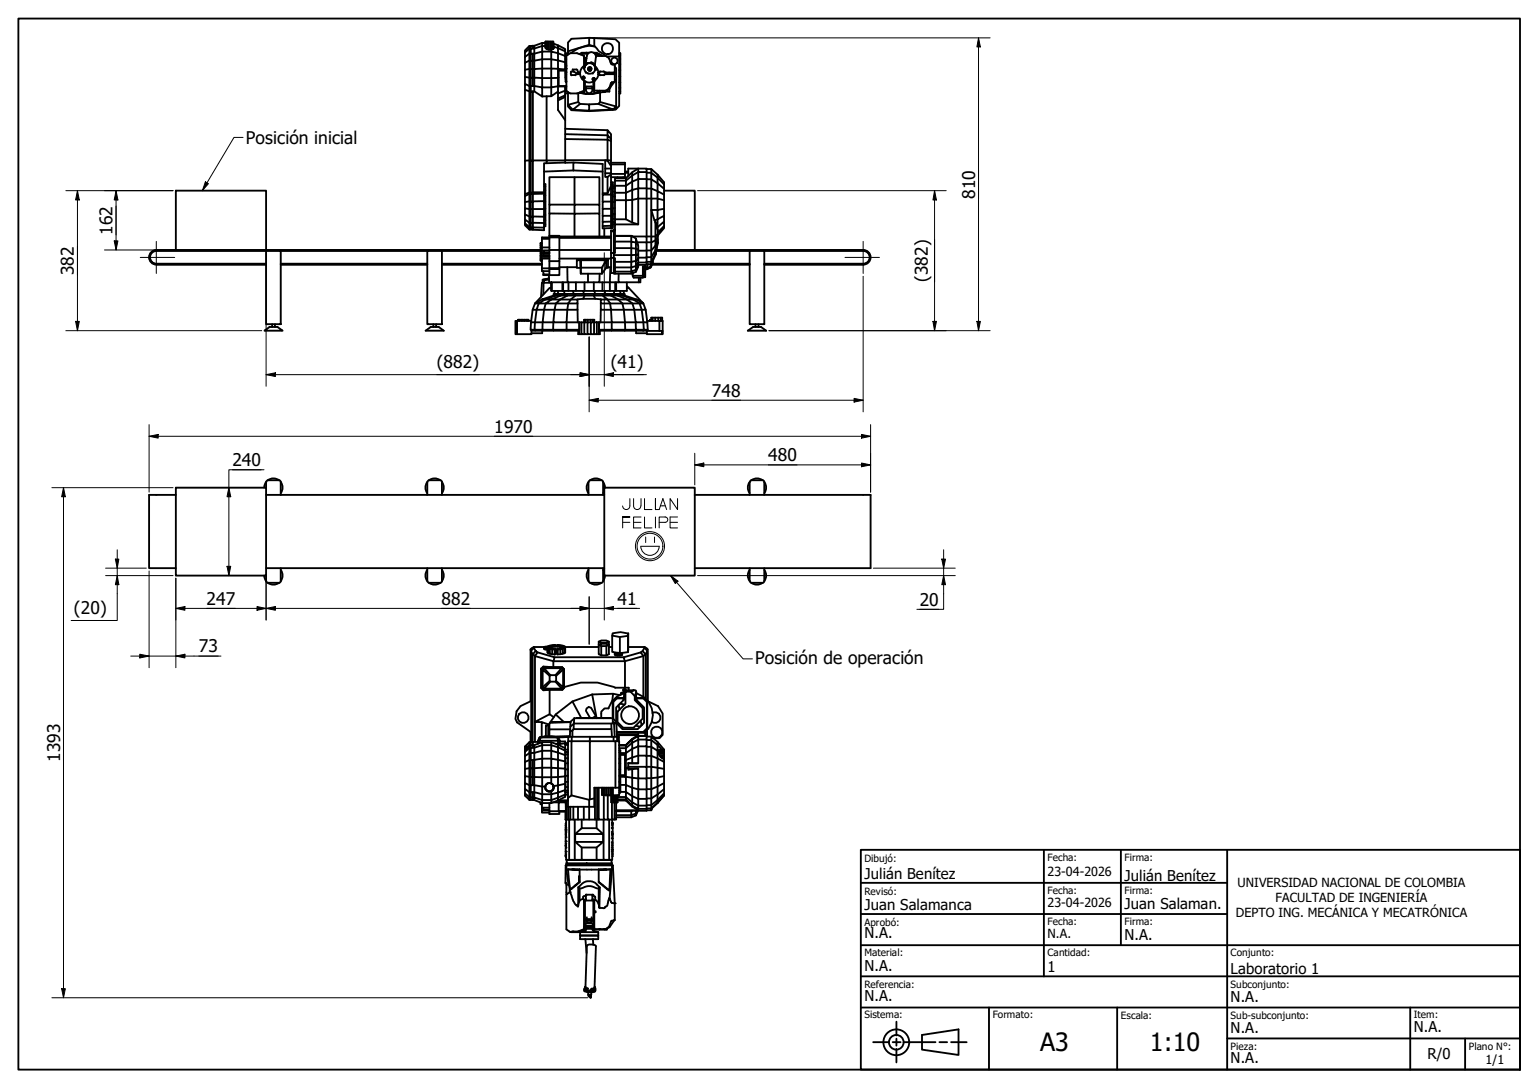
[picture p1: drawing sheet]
<svg xmlns="http://www.w3.org/2000/svg" width="420mm" height="297mm" viewBox="0 0 420 297" stroke-linecap="round" stroke-linejoin="round" font-family="sans-serif">
<!-- layer: Visible (ISO) -->
<g fill="none" stroke="#000" stroke-width=".51">
<path d="M144.5 12.6l-1.2 1.2v.5M144.9 12.6h-.4v.7l-1.2 1v1.2M145.5 14.7h-.6v1.9h-.4v2.2l-1.2 .2v2M145.5 13.3h-.6v1.4h-.4v1.9l-1.2 .5v1.9M145.5 12.5l-.6 .1v.7h-.4v1.4l-1.2 .8v1.6M148 16.2h2.5v-2.1l1.8 .4v2l2 .5v2l-2-.2v-2.3l-1.8-.3v2.5h-2.5v2.6l-2.1-.1v2.3h-.4v-2.3h.4v-2.4l2.1-.1zM148 11.7l-2.1 .8v.8h-.4v-.8h.4M148.8 12.6h-.8v1.5l-2.1 .6v1.9h-.4v2.2h-.6v2.4h-.4v2.3l-1.2-.6v1.6M148.8 11.7h-.8v.9l-2.1 .7v1.4h-.4v1.9h-.6v2.2h-.4v2.4l-1.2-.2v1.9M149 11.4l-.1 1.7 .3 .2M149.2 11.4v1.9l.2 .1M149.5 11.4l-.1 2 .4 .2v-2.2"/>
<path d="M149.8 13.6h.4M150.2 11.4v2.2l.3-.2M150.5 11.4h-1.6v1.7M150.6 13.5l-.1 .6h-2.5v2.1l-2.1 .4v2.2h-.4v2.4h-.6v2.3h-.4v1.4l-1.2-.4v19.4M150.8 11.4h-.3l.1 2.1 .3-.1M151 11.4l.1 1.9zM151 11.4h-.2l.1 2 .2-.1M151.1 11.9l1.2 .5M151.2 12.7l1.1 .4M152.3 12.4l2 1v.6l-2-.9zM152.3 13.1v1.4l2 .8v1.7M152.5 19.3v4.2h2.1"/>
<path d="M154.3 14v1.3M154.3 19v.1M154.4 17.5h.2M154.4 16.1h.2M154.4 15h.5M154.4 18.7v1.1M154.4 18.7h.2h-.2M154.4 18.8h.2v.2M154.4 19.7h.2M154.4 19.2v2l.2 .3M154.6 19.1h-2.1v.2h2.1M154.6 19.8l-.2 .4"/>
<path d="M154.6 15.2v9.6M154.6 18l-.1 .7M154.6 19.6v.2M155.1 14.5h-.7v4.6M155.5 14.6l-.8 .6M155.9 14.5a7.6 7.6 0 0 1 6.5-1.8l1 1.3 1.9 1.3M155.9 19.7v.6M156.1 19.5l-.3 .2M156.1 19.5h.6M156.7 19.5l1 .5M156.7 19.5l-.4-.5h1.2l.3 .8h.6M157.4 14.5l-1.9 .1"/>
<path d="M157.4 14.5l2 .8M157.9 19.8h.3v.3M159.4 15.3v2.7M159.4 18.2v.5M159.4 15.3l.1 .5M159.5 15.8v2.2M159.5 18.2v.5M159.5 15.8h.2M159.6 18.2l-.3 .2 .2 .3M159.6 18.4l-.1 .1M159.6 18.1l-.3 .3 .2 .4M159.7 15.8v2"/>
<path d="M159.7 15.8l.1 .3M159.7 17.8a2.51 2.51 0 0 0-.9 3.7 2.51 2.51 0 0 0 3.8 .4 2.51 2.51 0 0 0-.1-3.8M159.8 16.1l.2 .3M159.9 17.5l.3-2.2a1.25 1.25 0 0 1 1.4-1 1.25 1.25 0 0 1 1.1 1.3l-.3 2.4M159.9 19.6v.3M160.1 17.4l-.5 1M160.1 15.9h-.1v.4M160.2 14.4h-1.4l-.6 .4M160.2 14.4l-2 .4M160.2 14.4h.6M160.3 17.2v.1a1.63 1.63 0 0 1 1.9 .4M160.3 17.2l-.5 .4-.2 .4 .5-.6"/>
<path d="M160.3 17.2l.1 .1M160.5 14.7l-2.1 .1M160.6 18.8a.44 .44 0 0 1 .5-.5 .44 .44 0 0 1 .3 .6M160.6 18.6v.3M160.7 18.9v.3M160.7 19h.5M160.7 19.2h.6M160.8 12.2l-5.7 1.8v.9M160.8 10.3l-4.8 .3-.9 1v2.4M160.8 19.2h.3M160.8 12.2l1.3 .4M161.2 17.1l1 .5z"/>
<path d="M161.2 18.7l.1 .5h-.6M161.2 18.7l.1 .5M161.2 18.7l-.5 .1 .5 .1M161.5 18.7l-.1 .3M161.9 19.9v.2M162.1 14.4h.8l1.6 .9M162.2 14.5l1.2 .3M162.2 17.6v.1M162.2 17.6l-.7-.5 .7 .5 .2 .4M162.2 10.4l5.8 .3 1 1v3.7h-3.5M162.2 10.4l-1.4-.1v1.9M162.2 10.4v2.3"/>
<path d="M162.4 18l.1 .8M162.5 14.8l1.3 .3-.2 .2M162.5 18.8v.1M162.6 18.7l-.1 .1M162.6 18.5l.2 .4-.3 .3M162.6 18.5l.1 .3-.2 .3M162.7 15.3h2.7M163.3 19.8h.3h-.3M163.4 14.8l1 .5-1-.3zM163.8 19.5h1M163.9 19.5l-.3 .3M164.8 19.5l.2 .3h.3"/>
<path d="M165.3 19.8l.2 .3M165.3 19.8h2.4v.3M165.4 15.3l.8 .6M166.2 15.9l.1 .1M166.3 16l.5 1.4M166.6 16.8l.7 .8M166.8 17.4l.2 .2M167 17.6l.9 .1M167.8 18.2l.4 .5v11.1l-.2 .2-7.2 .3-4.8-.2-.9-1v-4M167.8 17.7v4.6l-.8 .2M169 14.5h.4v11h-.4M169 15.4v13.5l-.8 .9"/>
<path d="M169 19.2h.4M169 17.5h.4M169 16.1h.4M169 15h.4M145.5 24.9h-.6v18.9h-.4v8.8l-1.2 .4v.5M145.5 23.5h-.6v1.4h-.4v18.9l-1.2 .1v9.1M145.9 24.9h-.4v18.9h-.6v8.8h-.4v.3l-1.2 .6v1.7M149.2 26.3h-1.2v-2.4l-2.1-.4v1.4l2.1 1.4M150.5 26.3h-1.3v17.5h-3.7v8.7M152.3 25.5l2-.7v1.2l-2 .9M152.5 21.2l-2 .1v2.6l1.8-.4v6.5l2 2.8v11.6h2.2M154.3 38l11.6 .1v-1.2l.9 1v.6"/>
<path d="M154.3 36.6l11.6 .3v-1.4l.9 1.1v1.3M154.3 26v.5l-2 .9M154.3 23.6v1.2M154.3 26.5v6.3M154.3 35.2l11.6 .3M154.4 23.6v1.9h.7M154.4 25h.5M154.4 24h.2M154.4 21.7v.6h.2l-.2-.3M154.4 20.2l.2 .3M154.4 21h.2M154.4 21.2h.2"/>
<path d="M154.4 21.7h.2M154.4 22.3h.2M154.4 20.2h.2M154.6 20.6l-.2 1.1M154.6 23.6l-2.3-.1v-4.7l-1.8-.1v2.6h-2.5v2.6h2.5v2.4l1.8-1.3M154.7 24.8l.8 .6M155.5 25.4l1.9 .1M155.8 20.3l.3 .3M156.1 20.5h.9M156.4 30l2-1.6 2.4 .1v1.7zM157.4 20.2l-.4 .4M157.4 20.2h1"/>
<path d="M157.7 25.5h-.3M157.9 25.4v2.5M158.3 25.3l1 .1M158.4 28.4l-.5-.5-2.8 .7 1.3 1.4M158.4 20.1l-1 .1M159.3 25.4l-1.2-.1 1.7 .3h2.1l1.9-.3v2.6l4.4 1.2-.8 .8M159.3 25.4h.1M159.4 25.4l1.1 .2 1.8-.2M159.4 24.8l-1.7 .7M159.4 21.1v.3M159.4 22.1v2.7M159.5 21.1v.3"/>
<path d="M159.5 22.1v2.1M159.5 24.2l-.1 .6M159.7 22.3v2l-.3 1.1M159.8 23.9l.4-.3h1.3l.4 .3M159.8 23.9v.3h-.3M160 23.8l-.2 .2M160 23.7v.4h1.7v-.4M160.1 24.1a.88 .88 0 0 0 .7 1.3 .88 .88 0 0 0 .8-1.3M161.7 23.8l.2 .2M161.9 23.9l.3 .3M162 22.3v2l.4 1.1M162.2 21.4v.4"/>
<path d="M162.2 22.1v2.7M163 24.8l.4 .3 .4-.1-.2-.2M163.3 28.4l-2.5 .1M163.4 25.1l-1 .3M163.6 20.2h-.3h.3M163.6 20.2l.3 .4M163.8 27.9l-.5 .5 4.1 1.5-6.6 .3M163.8 20.5h1M164.7 25.1l-2.3 .3M165 25h1.4v-.9a2.64 2.64 0 0 1-1.8 1l.6-.1M165.3 25l-.5 .2M165.3 20.2l.2-.1h2.2v.1z"/>
<path d="M165.3 20.2h-.3l-.2 .4M165.4 24.7l-3.2 .1M166.2 24.2l-.8 .6M166.3 24l-.1 .1M166.8 22.7l-.5 1.3M166.9 22.5l-.1 1.1-.4 .6M167 22.5l-.1 .2M167 22.5l-.2 .2M167.8 22.3l-1 1.3M168.2 21.8l-.4 .4M169 25h.4M169 24h.4"/>
<path d="M169 22.5h.4M169 20.9h.4M48 52.1h24.6v16.1h-24.6zM145.5 52.9h-.6v2.1h-.4v2.1l-1.2-.2v1.6M145.5 52.5l-.6 .1v.3h-.4v2.1l-1.2 .2v1.7M145.5 52.5h3M148.5 50.3h.4v11.5h-.4M148.5 59.2l-3-.1v1.7h-.6v1.2h-.4v.7M148.5 57.1h-3v2h-.6v1.7h-.4v1.2l-1.2-1.1v.6l1.2 1.2M148.5 54.9l-3 .1v2.1h-.6v2h-.4v1.7l-1.2-.9v1M148.5 52.9h-3v2.1h-.6v2.1h-.4v2l-1.2-.6v1.4M148.5 50.8h.4"/>
<path d="M148.5 58.7h.4M148.5 56.9h.4M148.5 55.1h.4M148.5 53.4h.4M148.5 51.9h.4M154.3 43.7h11.6v-5.6l.9 .4v5.3M154.3 44.4l-5.8 .2v18.3l-3-.2v-.6l3 .1M154.3 43.8h-5.1v.8M156.5 46.5v-2.1l8 .4v8.3M156.5 46.5l8 .3M156.5 46.5l-8 .3M156.8 48.4h-6.8v7.5"/>
<path d="M163.6 58.3v-2.4h-6.8v2.4h-6.8v6.1M163.6 55.9v-7.5h-6.8v7.5h-6.8v2.4M165.2 46h1.6v1.3h-1.6M165.9 43.7l.9 .1v1.5zM165.9 43.9l-.7-.1v4.5h.7M166.8 44.4h3.8v4h-3.8M166.8 49.8h.5v5.2M166.8 51.5v1.6h-2.3v1.9M166.8 47.3v4.2M166.8 50.8l-.9 2h-1.4M166.8 47.6l-.9 .7v4.5M166.8 50.4h.5"/>
<path d="M166.8 51.5h.5M166.8 47.5h3.8M166.8 44.9h3.8M166.8 45.3v.7M167.3 58.9v-1.9h-.5v1.9h-2.3v1.7M167.3 57v-2h-.5v2h-2.3v1.9M167.3 53.1h-.5v1.9h-2.3v2M167.3 50.8h.6M167.3 51.4h.6M167.3 52.3h.6M167.3 53.6h.6M167.3 55.2h.6"/>
<path d="M167.3 56.8h.6M167.3 58.4h.6M167.3 59.7h.6M168.6 48.4v.2M170.1 48.4v.2M170.6 46.8h.9M170.6 47.2h.9M170.9 59.9h-3v1.4M170.9 48.6h-3v.7M170.9 46.8v.4M170.9 59.9l1.7 .9M172.6 51.9l1.6-.5v2.8l-1.6 .4z"/>
<path d="M172.6 51.9l-1.7 .7v2.1h-3v5.2M172.6 47l-1.7 1.6v.7h-3v1.4M176.5 48.9h1.3v-1.7l1.7 1.3v-.8l1.8 2.1v7.2M176.5 51.4v13.2h1.3v-10.4h1.7v-2l1.8 .9M176.5 47.2h1.3v-1l1.7 1.5M176.5 47v-1h-5v2.1M176.5 48.9v-1.9h-2.3v-1l-1.6 1v.9l-1.7 1.4v1.4h-3v1.9M176.5 48.9h-2.3v-1.9l-1.6 .9v1.7l-1.7 1.1v1.9h-3v2.1M176.5 51.4h-2.3v-2.5l-1.6 .7v2.3M176.5 46.2h1.3M176.5 48.9v2.5M181.3 52.1h8.4v16.1h-10.5"/>
<path d="M181.3 58.9v-1.9l-1.8 .3v2.6l-.8 .3 .2 .4M181.3 54.7l-1.8-.5v3.1h-1.7l.9 2.9M181.3 51.5l-1.8-1.5v2.2l-1.7-.7v2.7h-3.6v7.1l-1.6-.5v-6.2l-1.7 .1v5.2M181.3 50.3l-1.8-1.8v1.5l-1.7-1.1v2.6h-1.3M42.7 72h29.9M42.7 68.5h29.9M42.7 72.2h29.9M42.7 68.2h5.3M42.7 68.4h105.3M42.7 68.5a1.75 1.75 0 0 0-1.7 1.7 1.75 1.75 0 0 0 1.7 1.8M42.7 68.2a2 2 0 0 0-2 2 2 2 0 0 0 2 2M42.7 68.4a1.87 1.87 0 0 0-1.9 1.8 1.87 1.87 0 0 0 1.9 1.9"/>
<path d="M72.6 68.5h4v20h-4zM72.6 68.2h75M76.6 72h40M76.6 68.5h40M76.6 72.2h40M116.6 68.5h4v20h-4zM120.6 72h27.4M120.6 68.5h27M120.6 72.2h27.4M144.5 62.7h.4M147.6 69.8v1.4h.4M147.6 66.5h.4"/>
<path d="M147.6 67h.4M147.6 67.6h.4M147.6 69.1h.4M147.6 69.8h.4M147.6 70.5h.4M147.6 70.9h.4M148 66.3h-.4v3.5M148 70.6h2M148 65.2h2M148 67.5h2M148.1 76.4v.8M148.3 69.3v.6"/>
<path d="M148.3 69.6h1.7v5.3h-1.7v-.9M148.4 77.2l-.1 3.2M148.5 60.9l-3-.1v1.3l-.6-.1v.7h.6M148.5 61.2h.4M148.5 60.1h.4M149.9 76l-1.8 .4h.4v.8M149.9 75.1v2h5M149.9 76.1l-1.4 .3h1.4M150 64.4h2.7v.4h-4.7v9.2h2M150 69.9h-1.7v.3h1.7M150 68.4h-1.7v.5h1.7M150 64.4v4.9h-1.7v-.4"/>
<path d="M150.6 77.2h-2.6l-.3 3.9M150.6 78.6h-.5l-4.1 4.3-.6 1.7h1.1l-.5 3.4h2.1v2h2.9M150.6 79.4h.8M150.6 79.4v-2.3v2.3M152.3 79.4h1.8v.8M152.7 64.8v3.4h-2.7M152.7 71.3v1.9l-4.7 .1M152.7 73.2v.3h-2.7M152.7 73.5v1.6h-4.4v-.2M152.7 70.6h14.1M152.7 64.9h14.1M152.7 64.6h14.1"/>
<path d="M152.7 72.9h4.8M153.5 77.1v2.3M153.7 77.1v2.3M154.1 79.4h2.4v.8M154.9 72.9v4.2h5.6M155.2 77.1v2.3M156.5 79.4h2.8v.8M156.8 64.6v-6.3h6.8v6.3M157.2 77.1v2.3M157.5 71v-.3h8.5v.3M158.5 73.1l.1 1.6M158.6 73.1l-.1-2.1v2.1"/>
<path d="M159.3 79.4h3.1v.8M159.6 77.1v2.3M160.5 74.7v2.4h3.1l.1-2.4M162.1 77.1v2.3M162.4 79.4h2.8v.8M163.6 77.1h2.9v2.3M164.3 73.1h-5.7v1.6h5.7M164.5 77.1v2.3M165 62.3v2.3M165.2 79.4h2.4M165.5 71v2.1l-1.2 1.6v-1.6zM166 71h-8.5v2.1h1"/>
<path d="M166 71v2.1h-.5M166 72.9h.8M166.6 72.9l-.1 4.2h2.3M166.8 68.2h-14.1v3.1h-2.7M166.8 69.1v5.4h.8M166.8 61.6h.5v.7h-.5zM166.8 61.6v-1.1h.5v1.1M166.8 61.6l-2.3 .1v.6h2.3M166.8 63.2h.8M166.8 69.1h.8M166.8 70.4h.8M167.3 60.5v-1.6h-.5v1.6l-2.3 .1v1.1"/>
<path d="M167.3 60.7h.6M167.3 61.2h.6M167.6 62.9h-.8v6.2M167.6 62.7v6.9M167.6 62.7h.3h-.3M167.6 63h.3M167.6 79.4h1.8v.8M167.6 79.4v.8M167.9 74.2v.5h4.4M167.9 73v-2.5h-.3v4.2h.3M167.9 64.4h4.4zM167.9 64.4v1.6"/>
<path d="M168 77.1v2.3M168.2 77.1v2.3M168.9 74.7l-.1 2.4h5.6M169.4 79.4h.9v.8M171.1 78.1l.5 .5h-.5M171.1 77.1v2.3h-.8M171.6 78.6l4 4.3-1.8-1.1M172.3 73l1.3-.4v1l-1.3 .6zM172.3 73h-4.4v1.2h4.4v.5l1.3-.5M172.3 64.4l.4 .1M172.8 74.5l-.1 .8M173.6 71.2l.6-.6v1.1l-.6 .9z"/>
<path d="M173.6 71.2l-1.3 .3v1.5M173.6 65.1l-1.3-.7v1.6h-4.4v1.7M173.9 66.2h2.6v2.2h-2.3M174.1 66.7l-.5-1.6v1.1l-1.3-.2v1.7h-4.4v1.3h-.3M174.2 70.6v-1.2l-.6 .2v1.6M174.2 69.4v-2.3l-.6-.9v1.7l-1.3-.2v1.9h-4.7v.9M174.2 68.1l-.6-.2v1.7h-1.3v1.9h-4.4M174.2 61.3h-6.3v3.1M174.4 75.8v1.3h.4l.1-1.3M175.5 73.1h.6v2.6h-.6M175.5 73h1.1l-.5 .3h-.6M175.5 74.5h.6"/>
<path d="M175.5 75h.6M175.5 75.4h.6M175.5 74h.6M175.5 73.6h.6M176.1 72.3v.4h-.6v3.1h-2.5l-.3-.5h2.8M176.1 73.5h.2M176.1 72.7v.3M176.5 70.3v1.4h-2.3v.7l-.6 1.2v.6l.6-1.8M176.5 68.4v1.9h-2.3M176.5 71.7v.6h-2.3M176.5 71.5h1.3M176.5 72.1h1.3"/>
<path d="M176.9 72.1l-.3 .9h.8l-1.1 .5 1.4-.5M178 72.2h26.7M178.1 72.2h26.6M178.1 72h26.6M178.2 71.2v.6h-.3M178.2 71.8l-.5 1.2h-.3l.3-.9M178.9 69.6l-1.1 2.5v-.6M178.9 69.2l-1.1 2.3M179.2 68.4h56.5a1.87 1.87 0 0 1 1.9 1.8 1.87 1.87 0 0 1-1.9 1.9M179.2 68.5h25.5M179.3 62.2l-.4-1.6v4h-1.1v1.6h-1.3v-1.6h-3.8M179.6 63.5l1.7-1.8v.6l-1.7 2"/>
<path d="M179.6 65.8l-.7 2.5v.9M179.6 65.3l-.7 1.8v1.2l-1.1 1.9v1.3M179.6 64.6l-.7 1v1.5l-1.1 1.3v1.8h-1.3M179.6 63.9l-.7 .7v1l-1.1 .6v2.2h-1.3M179.6 66.2l-.7 3.4v-.4M179.6 66.2l-.7 3M181.3 61.7v-1.2l-1.8 1.5 .1 4.2M181.3 60.5v-1.6l-1.8 1v2.1l-.2 .2 .2 .5M189.7 68.2h46a2 2 0 0 1 2 2 2 2 0 0 1-2 2h-27M204.7 68.5h4v20h-4zM208.7 68.5h27a1.75 1.75 0 0 1 1.7 1.7 1.75 1.75 0 0 1-1.7 1.8h-27M208.7 72.2h26.9"/>
<path d="M72.2 90.3l1.4-1h2.2l1.4 1zM74.3 88.5v.8M75.1 88.5v.8M116.2 90.3l1.4-1h2.2l1.4 1zM118.3 88.5v.8M119.1 88.5v.8M140.7 87.6h.5v3.6h-.5zM141.2 87.6h3.8M141.4 87.6v-.3h2.9v.3M141.8 87.3v.3M142.5 87.3v.3M143.2 87.3v.3"/>
<path d="M143.9 87.3v.3M145 88l-.2 2h1.1M145 90v.3h1.1M145.1 90.3v.9h-3.9M145.4 84.6l-.4 3.4h1l-.1 2h2.2M146.1 90v.3h2.1M147.9 81.8l-1.9 1.1h1.1l-.6 1.7h2l-.4 3.4h3l-.1 2h3.7v-2h3M148 90.3v.7h-2.9M148.2 90v.3h2.9M151.1 80.7l-3.2 1.1h.9l-1.7 1.1h1.9l-.5 1.7h2.9l-.3 3.4h3.6l.2-3.4M151.1 90v.3h3.6M151.4 80.2v-.8h.9v.8"/>
<path d="M151.8 80.2h-.7v.5h.7l-3 1.1h1.7l-1.5 1.1h2.8l-.4 1.7h3.5M152.9 81.8l-1.1 1.1h3.3M153 80.2h1.9v.5h-1.9zM153 80.2h-1.2v.5h1.2l-2.5 1.1h2.4M154.7 90v.3h3.4v-.3M154.9 80.2h4.7M155.1 82.9l-.2 1.7M155.8 81.8h1.9v1.1h-2.6zM157.1 80.2v.5h-2.2l-2 1.1M157.7 82.9v1.7h-2.8M157.7 84.6v3.4M157.7 88h1"/>
<path d="M157.9 90.3v.9h.8M158.1 88l.1 2h-3.5M158.2 88v3.2M159.2 81.6l-1.5 .2M159.4 88v-.7h2.8v.7M159.5 88h-.8v3.2h.8M159.6 80.2h5M159.6 80.2v.5h2.5l.4 .9 1.5 .2M159.8 87.3v.7M160.4 88h-.9v3.2h.9M160.5 87.3v.7M161.2 87.3v.7"/>
<path d="M161.3 88h-.9v3.2h.9M161.9 87.3v.7M162.1 80.2v.5h2.5l1.3 1.1h2.9l1.1 1.1h2.8l.5 1.7h2l.4 3.4h1.1M162.2 88h.7v3.2h-.7zM162.2 88h-.9v3.2h.9M162.5 81.6h-3.3l.4-.9h-2.5l-1.3 1.1h-2.9M162.9 88h.6M163.5 88h.5M163.5 88v3.2h-.6M163.6 88l-.1 2h3.5M163.6 90v.3h3.3M163.8 90.3v.9h-.3"/>
<path d="M164 88h3v2h3.7M164 82.9v1.7h2.8l.2 3.4h3.6l.1 2h2.9M164 84.6v3.4M166.8 80.2h-2.2v.5h2.2l2 1.1h2.4l1.5 1.1h1.9l.6 1.7h1.1l-.7-1.7h-1l-1.7-1.1h-1.7l-2.5-1.1h-1.9v-.5h1.9M166.9 90v.3h3.7M169.9 80.2h.7v.5h-.7zM169.9 80.2h-1.2v.5h1.2l3 1.1h.9M170.6 90v.3h2.9M170.6 80.7l3.2 1.1M173.5 90v.3h2.1M173.7 90.3v.7h2.9M175.6 90v.3"/>
<path d="M176.3 84.6l.4 3.4M176.6 90.3h.1M176.7 90v.3h-1.1M176.7 87.6h3.3M176.7 88l.1 2h-1l-.2-2h-2.1l-.3-3.4h-2.9l-.4-1.7h-3.3l-.7-1.1h-1.9v1.1h2.6l.2 1.7h3.5l.3 3.4h2.9l.1 2h2.2M177.8 87.6v-.9h3v.9M177.8 87.3h-.4v.3M178.2 86.7v.9M178.9 86.7v.9M179.7 86.7v.9M180 90.3v-2.7h.9v3.6l-.1-.9M180 90.3h-3.4v.9h4.2"/>
<path d="M180 90.3h.9M180.4 86.7v.9M204.2 90.3l1.4-1h2.2l1.4 1zM206.2 88.5v.8M207.1 88.5v.8M48 135.1h-7.3v20h7.3M48 133.1h24.6v24h-24.6zM72.1 133.1l.5-1.5v1.5M72.6 135.1h92.4M73.2 131.1h3M73.2 131.1l-.5 .5M76.1 131.1a2.51 2.51 0 0 0-3 0"/>
<path d="M76.2 131.1l.4 .5M76.6 131.6v3.5M76.7 131.6a2.51 2.51 0 0 1 0 3M116.6 134.6a2.51 2.51 0 0 1 0-3v3.5M116.7 131.6l.5-.5h3l.4 .5M120.2 131.1a2.51 2.51 0 0 0-3.1 0M120.6 131.6v3.5M120.7 131.6a2.51 2.51 0 0 1 0 3M160.6 134.6a2.51 2.51 0 0 1 0-3l.1 3.5M161.2 131.1a2.51 2.51 0 0 1 3 0zM161.2 131.1l-.5 .5M164.2 131.1l.5 .5v3.5"/>
<path d="M164.7 131.6l.5 1.5M165 134.1l-.3 .5M165 133.1h24.7v24h-24.7zM189.7 135.1h48v20h-48M204.7 134.6a2.51 2.51 0 0 1 0-3v3.5M205.2 131.1a2.51 2.51 0 0 1 3 0zM205.2 131.1l-.5 .5M208.2 131.1l.5 .5M208.7 131.6v3.5M208.7 131.6a2.51 2.51 0 0 1 0 3M72.1 157.1l.5 1.5v-1.5M72.6 155.1h92.4"/>
<path d="M72.7 158.6l.5 .5M73.1 159.1a2.51 2.51 0 0 0 3 0M73.2 159.1h3M76.6 155.1v3.5M76.6 158.6l-.4 .5M76.7 155.6a2.51 2.51 0 0 1 0 3M116.6 155.1v3.5a2.51 2.51 0 0 1 0-3M116.7 158.6l.5 .5h3l.4-.5M117.1 159.1a2.51 2.51 0 0 0 3.1 0M120.6 155.1v3.5M120.7 155.6a2.51 2.51 0 0 1 0 3M160.7 155.1l-.1 3.5a2.51 2.51 0 0 1 0-3"/>
<path d="M160.7 158.6l.5 .5M161.2 159.1h2.9a2.48 2.48 0 0 1-2.9 0zM164.7 155.1v3.5l-.5 .5M164.7 155.6l.3 .5M165.2 157.1l-.5 1.5M204.7 155.1v3.5a2.51 2.51 0 0 1 0-3M204.7 158.6l.5 .5M205.2 159.1h3a2.48 2.48 0 0 1-3 0zM208.7 155.1v3.5M208.7 158.6l-.5 .5M208.7 155.6a2.51 2.51 0 0 1 0 3M145 177.7l.5 .9-.1 24"/>
<path d="M145 177.7l.7-.9 .5 .9M145 177.7v13.7M145 177.7l-.2-.4v14.1M145.7 176.6l-.9 .7M145.7 176.6h3M145.7 176.6v.2M146.2 177.7l.5 .4-.7 1-.5-.5zM146.7 178.1l4.7 1.3-.3 1.1M148.5 176.8v.4l.2 .1v-.5M148.7 177.3h.3M149 176.9v.4h.4M149.4 176.8v1.4l.3 .2"/>
<path d="M149.5 176.5l-1 .1 .9 .3M149.7 177v1.4l.4 .1M150.1 176.5v.5M150.1 177.2v1.3l.6 .1M150.4 177h.1M150.4 176.3v.5M150.6 177.1l-.2-.1a2.91 2.91 0 0 1 2.9-.2l-.2 .3M150.7 177.3v1.3l.7 .1M150.9 176.3v.3M151.4 179.4h18.9l.3 1.1M151.4 177.3l.1 1.4zM151.4 177.3h-.7a1.17 1.17 0 0 1-1.3-.7l.7-.3 1.4-.2-1.6 .5 .2 .4 1.4 .3"/>
<path d="M151.5 176.2v.3zM151.5 177.3h.1M151.5 178.4h.1M151.6 177.3h.5M151.6 177.3v1.1h.5M152.1 177.3v1.1M152.1 176.2v.3zM152.1 176.1l1.5 .2 .7 .3a1.88 1.88 0 0 1-2.2 .6l1.1-.1 .6-.3-.2-.3zM152.1 177.3v1.4l.1-1.4M152.7 176.3v.3M153 177.3v1.3l.6-.1M153 178.6l-.8 .1"/>
<path d="M153.2 176.3v.5M153.3 177h.1M153.6 177.2v1.3l.5-.1M153.6 176.5v.5M154.3 176.8v1.4l-.2 .2v-1.4M154.3 176.6h9.1M163.4 175.2l.7-.3h1.4l.7 .3-.7 .3h-1.4zM163.4 176.1l.7-.3h1.4l.7 .3-.7 .3h-1.4zM163.4 175.2v3.4l.7 .3M164.1 176.4v2.5h1.4M164.1 175.5v.3M165.5 175.5v.3"/>
<path d="M166.2 175.2v3.4l-.7 .3v-2.5M166.2 176.6h.9M167.1 173.5v4.5l1.5 .2M167.3 172.9l2.1-.3 2.1 .4-.1 .6-2.2 .3-2.1-.4zM167.8 178.4l.8-.2a1.15 1.15 0 0 1 1.3 .3l-.8 .2a.99 .99 0 0 1-1.3-.3zM167.8 178.5v.3l.3 .1M168.1 178.7v.2l.5 .1M168.6 178.7v.3h.5M169.1 178.7v.3l.4-.1M169.2 173.9v4.3M169.9 178.5v.3l-.4 .1v-.2M170.3 179.4l4.6-1.3 .7 1-5 1.4"/>
<path d="M171.4 178l-1.9 .3M171.5 173l-.1 5v-4.4M171.5 176.6h4.5M174.9 178.1l.6-.4 .7 .9-.6 .5v11.1M176 176.6l-.5 1.1M176 176.8l.7 .9-.5 .9M176 176.6l.8 .7M176.3 178.6v12.2M176.8 177.3l-.1 21.9M176.8 177.3v14.1M142.1 192.8l2.9-1.4v8.5l-3.8-2.7-.5-.9 .3-2.1zM144.8 199.8v2.8"/>
<path d="M145 199.9v2.7M148 187.8h-.3l.6 .7M148 182.7l-.3-.2v5.3M148.3 182l5.2 .2 .5 .5 .1 4.9M148.4 182.2h5.1l.5 .5v5.1l-.5 .5h-5.1l-.4-.5v-5.1zM148.4 188.3l-.1 .2 1.8-.2M148.4 182.2l-.1-.2-.6 .5M148.5 182.4l-.4 .4M149.7 198h-.7v3M149.7 198v3M149.8 197.8l-1.9-.6v4M150 197.6l-.3 .4"/>
<path d="M150.1 185.9l-2 1.7 .4 .4M150.1 184.5l-2-1.7v4.8M150.1 188.3h3.4M150.1 188.3v6.7M150.1 197.3l-.1 1.8M150.2 184.3h1.4l.2 .2v1.4l-.2 .2h-1.4l-.1-.2v-1.4zM150.2 184.3l-1.7-1.9h4.9l-1.8 1.9M150.2 186.1l-1.7 1.9h4.9M150.3 197.1l1.4-2 2.2 2M151.1 182.2v-1.7h19.5v7.3h-2.6a17.3 17.3 0 0 0-13.9-.2M151.1 180.5l-5.1-1.4v23.5M151.2 195.8l-1.1-.8-4.1 2.1 1.9 .1"/>
<path d="M151.6 186.1l1.8 1.9 .3-.4M153.4 182.4l.3 .4-1.9 1.7M153.7 182.8v4.8l-1.9-1.7M154.1 187.6l-.1 .2M154.1 187.8l-.6 .5M155.6 199.1h-5.6v1.9M155.6 199.7v1.5M155.8 197.1h-5.5l-.2 .2 5.7-.1M156.3 191.5l2.4 4.5M156.3 199.4v1.8M156.6 199.1l-.3 .3M156.7 197.5l-.1 1.6h10.3v-1.6"/>
<path d="M156.7 197.6l-1 .8-.1 1.3 .7-.3M156.8 196.1l-1 .9-.1 1.4M157.5 196h.3M157.5 196h.1M157.7 196v.1M157.8 196l1.1 .1M157.8 196h.1M157.9 196v.1M158.2 196v.1M158.9 196.1h.1M158.9 196.1h1.1M160 196.1h.1"/>
<path d="M160.3 196l.2 .1M160.3 196v.1M160.5 196h.1M160.6 196h1.1M160.6 196h.1M160.7 196v.1M161 196v.1M161.1 196l-1.1-2 .1-.6 .6-.4 .7 .2 1.3 2.3-.9 .5M161.7 189.6l5.7-.2-.3 2M161.7 189.6l-5.4 1.9-4.6 3.6M161.7 196v.1M161.7 189.6l1.2 6.5"/>
<path d="M161.7 196l1.1 .1M162.8 196.1h.1M163.6 196v.1M163.7 196.1h1.1M163.7 196l-.7 .1M164.3 196v.1M164.8 196.1h.1M164.8 196h.1M164.8 196h1.2M165.4 196v.1M166 196l.6 .1M166 196h.1"/>
<path d="M166.9 199.1l.2 2.1M167.3 191.3l-1.2 2.1h-1.1l-.9 .9v1.7M167.4 189.4l1.8 .4M167.6 197.7l.2 3.5M168.1 190.5l-.8 .8v4.8v1.4l.3 .2v-.5l.7 .4-.1-.6-.9-.9h-10.5l-.1 1.4h10.6M168.1 190.5h2.2M168.3 197.4l1.6 1.7h4.2l.7-.7M168.3 197.6l.2 3.6M168.9 192.5l-.7 .7v3.8M170.2 189.3l-.1-.1h-.5l-.1 .5M170.2 190.7h-1.8l-1 .9v4.7M170.4 190.1l-.2 1.1"/>
<path d="M170.4 189.3l-2.1 .9-.2 .3M170.5 192.4l-1.3-.3-.3 .4 .3 1.2M170.6 187.8h1v.7M170.8 188.8h1.3l1.2 1.2v1.1l2.2 2.2v2.9l-2.5 2.5h-2.9l-1.5-1.5v-2.9l2.2-2.2zM170.9 188.5l-.1-.4h-.6l-.1 .5 .3 .2M172.1 188.8l1-.3h-2.5l-.2 .1v2.4l-1.2 1.1M173.1 188.5l.6 .1v.4M173.7 189v2l2.1 2.2v4.1l-.7 .7M173.7 189.3a6.1 6.1 0 0 1 3 9.9M173.7 190.3l.1 .8M173.7 189l-.4 1M173.7 190.7h1.9l1 .9v7.3l-1 .9h-7.3"/>
<path d="M173.7 190.5h2.3M174.9 196.8l.2 1.2M175.1 198l-.3 .4-1.3-.3M176.1 199.8v1.1M176.3 199.7v1.2M176.7 199.2v1.9M176.7 199.2l-.9 .9h-7.4M177 191.5l2.6 1.3 1.3 2v5.8l-.9 .9h-1.6M178.1 194.7a1.45 1.45 0 0 1 2.2 1.3 1.45 1.45 0 0 1-2.4 1M143.4 204.8h-.1M143.6 204.6l-.3 .2v.5M143.6 204.6h-.3v.2"/>
<path d="M143.8 204.4h-.5v.2M143.9 204.2h-.6v.2M144 203.9l.5-.5v.8l-1.2 1.1v1.1M144 204.1l-.7 .1M144.1 203.9h-.8h.8l-.8 .2M144.1 203.9l-.5 .7M144.1 203.8l-.8 .1M144.5 202.6l-1.2 1.2M144.5 218.4h.4M144.9 202.6h-.4v.8h.4v.8h-.4v1.4l-1.2 .8v1.6M144.9 218.4h.6M145.5 202.6h-.6v.8h.6v.7h.4v-.7h-.4v-.8h1.4"/>
<path d="M145.5 216.3h-.6v1.4h-.4v.7M145.5 214.4h-.6v1.9h-.4v1.4l-1.2-1.1v.6l1.2 1.2M145.5 207.5h-.6v2.2h-.4v2.4l-1.2-.2v1.9M145.5 204.1l-.6 .1v1.4h-.4v1.9l-1.2 .5v1.9M145.9 203.4l2.1-.8v.8l-2.1 .7v1.4l-1 .1v1.9h-.4v2.2l-1.2 .2v2M145.9 218.4l2.1 .9M146.9 202.2v.9M147.3 201.3l-.4 .9h.4v.7M147.6 219.1v.5h.4M147.6 219.3h.4M148 219.2v2.7h2M148 207.1h2.5v-2.1l1.8 .5v1.9l2 .5v2l-2-.2v-2.3l-1.8-.3v2.5h-2.5v2.6l-2.1-.1v2.3h-.4v-2.3h.4v-2.4l2.1-.1z"/>
<path d="M148 219.3v-.9h2.5v-1.6l1.8-.4v1.4l2-.9v.6l-2 1.1v-.8l-1.8 .6v.9M148 202.6h2.5v.8h-2.5v1.6l-2.1 .5v1.9l-.4 .1v2.2h-.6v2.4h-.4v2.3l-1.2-.6v1.6M148 219.3h2.5M148.9 215.1v.3M148.9 214.7l-.1 .4M149 215.4l.2 .4M149 214.4l-.2 .3h-.8v2.1l-2.1-.5v1.4h-.4v.7h.4M149.2 215.7l.2 .3M149.2 214.1l-.2 .3M149.4 201l-1.9 .3h4.7M149.5 215.9l-.1 .1h.4M149.5 213.9l-.3 .2"/>
<path d="M149.5 213.9h1M149.8 216.1h.4M150 219.3v2.9h2.7v-.6M150.2 216h.3M150.4 201l2.1 .3M150.5 213.9l.3 .2zM150.5 213.9a1.1 1.1 0 0 0-1.6 1 1.1 1.1 0 0 0 1.6 1M150.5 213.9v-1.7l1.8-.1v2.3l2-.4v1.7M150.5 202.6l1.8 .7M150.6 216l-.1 .8h-2.5v1.6l-2.1-.7v.7M150.8 215.7l-.2 .3 .3-.2M150.8 214.1l.2 .3z"/>
<path d="M150.9 219.1h1.6M151 215.4l-.1 .4 .2-.3M151 214.4l.1 .3M151.1 214.7l.1 .4zM151.1 215.1v.4l.1-.4M151.1 214.4l.1 .3M151.1 214.6l1.2-.2v2l2-.7v1.2M151.8 203.1h.5M152.2 201.3l.1 .9h.5M152.3 203.3v.7l2 1v-.7M152.3 203.3l2-.4v1.4M152.3 203.3l2 1"/>
<path d="M152.3 218.6l-1.8 .7M152.5 201.3l-1.6-.3h-2.1l-1.5 .3h.2l-.2 .9h5v.9h.5v-.9M152.5 201.3l.3 .9M152.5 219.1h1.9l.1 2.3h-2zM152.5 218.9h1.9v.2M152.7 218.4v.1M152.8 202.4h1.5v.5M154.3 207.9v-1.7l-2-.7v-1.5l-1.8-.6v1.6h-2.5v2.1l-2.1 .3v2.3h-.4v2.4h-.6v2.3h-.4v1.9l-1.2-.9v1.2M154.3 209.9v2l-2 .2v-2.4l-1.8-.1v2.6h-2.5v2.5l-2.1-.3v1.9h-.4v1.4h-.6v.7M154.3 205v1.2M154.3 211.9v2.1M154.3 215.4h.1"/>
<path d="M154.3 214.3h.1M154.3 217h.8M154.3 202.9h.8M154.3 208.8h.1M154.3 207.8h.1M154.3 205.3h.8M154.3 204.6l.8 .1M154.3 203.3l.8 .1M154.3 203.2h.8M154.4 215.9h.7M154.4 214.9h.7M154.4 213.5h.7"/>
<path d="M154.4 211.8h.7M154.4 210h.7M154.4 208.4h.7M154.4 206h.7M154.4 207h.7M154.4 218.9v-.2h.2v7.2M154.6 218.7h.5M155.1 218.5h-2.6v.6M155.1 205.4h-.7v11h.7M155.1 201.2l-2.9 .1M155.6 201l-4.4 .1M156 217.2l-.9 .7v2.4h5.7"/>
<path d="M156 202.4h-.9v15.5M156 217.2l4.8 1.2M156.1 201.2v1.2M161 201.2v1.2h-5v14.8M162.2 218l-1.4 .4v1.9M162.4 215.1v8.7h.6M163 215.1v8.7h.4M163.4 215.1v8.7h1.4M164.3 215.1v1.9h3v-1.9M164.5 215.1v1.9M164.8 215.1v1.9M164.8 217v6.8h1.1"/>
<path d="M165.2 215.1v1.9M165.6 215.1v1.9M165.9 217.2v6.6h1.2M166.1 215.1v1.9M166.6 215.1v1.9M166.9 217.2v1.9h1.7v-1.9M166.9 215.1v1.9M166.9 217.2v1.9M167.1 219.1v4.7h.7v-4.7M167.1 217.2v1.9M167.2 215.1v1.9M167.3 217.2v1.9"/>
<path d="M167.5 201.2v1.2M167.6 217.2v1.9M167.9 217.2v1.9M168 215.1v-12.7h-7v15.8M168 202.4h1v12.7M168.1 217.2v1.9M168.2 219.1v4.7h-.4M168.4 200.5h5.8M168.4 217.2v1.9M168.5 201.2h-13.4v1.2M168.5 201.2h.5v1.2M168.5 201.2v1.2"/>
<path d="M168.5 217.2v1.9M168.6 217.6h2.3v-1.4l1.7 1.1v-2.2l1.6 .4v2.6h2.3M168.6 218.2h2.3v-.6l1.7 1.5M168.6 218.6h2.3M169 203.6h1.9l1.7-1.9-1.7 1.9v.7h-1.9M169 204.8h.4v11.6h-.4M169 215.1h-6.8v5.2h-1.4M169 215.1v2.1l-3.6-.2M169 203.4h1.9M169 215.9h.4M169 214.9h.4M169 213.5h.4"/>
<path d="M169 211.8h.4M169 210h.4M169 208.4h.4M169 207.2h.4M169 205.4h.4M169.4 216.2h1.5v-1.9l1.7 .8v-2.8l1.6 .2v3h2.3v2.6M169.4 205.8h1.2v6.3M169.4 205.6h1.5v1.9h-.3M169.4 211.6h1.2M169.4 206.1h1.2M170.9 218.6v-.4l1.7 1.7v.3l1.6 1v-.4h2.3M170.9 218.6l1.7 1.6"/>
<path d="M171.5 209.3v.5h2.7v2.7h2.3v2.9h1.3v-2.9l1.7-.2v-2.7l1.8 .3M171.5 209.8v.4l1.1-.2M171.5 208.4h2.7M171.5 209.7h-.6v2.4h-1.5M172.6 202.8l1.6-.9v1.9l-1.6 .7zM172.6 208.4v-1.6l1.6-.5v2.1h-2.7v.9h5v3.2M172.6 219.1v-1.8l1.6 .8v1.8h2.3M172.6 219.1l1.6 .8v.9l-1.6-.9zM172.6 202.8l-1.7 1.5v1.3l1.7-1.1v2.3l-1.7 .7v2.2h-.3M174.2 200.9l2.3 .1zM174.2 209.8l-1.6 .2v2.3l-1.7-.2v2.2h-1.5M174.2 200.9v-.2l-1.6 1"/>
<path d="M174.2 200.1v.6h-5.8M176.5 201.9v1.9h-2.3v2.5h2.3v3h1.3v-2.9l1.7 .7v-2.1l.2 .1v-.3h1.6v.3M176.5 203.9h1.3v-1.9l1.7 1.4v-.8l1.8 2.2M176.5 202h1.3v-.9l1.7 1.5M176.5 201v.9h-2.3v-.9l-1.6 .9v.9M176.5 219.9v1.4h-3.8l-.4 .2v1.1h-4.1M176.5 203.8v2.5M176.5 218.1v1.8M176.5 201.1h1.3M179.5 219.3l-1.7 1.5M179.7 205.4v-.3h1.6v.3M179.7 204.8h1.6"/>
<path d="M179.8 205.8l-.1-.4h1.6v.4M180 206.2l-.2-.4h1.5v.4M180.3 206.6h1v.3h-.7zM180.3 206.6l-.3-.4h1.3v.4M180.6 206.9l.7 .4v-.4M180.8 204.8l-1.3-1.4v1.6l-1.7-1.1v2.5h-1.3M181.3 207.3v9.9l-1.8 2.1M181.3 217.1l-1.8 2.2M181.3 216.6l-1.8 1.8v.7l-1.7 1.7M181.3 215.4l-1.8 1.5v1.5l-1.7 1.4v.9h-1.3M181.3 213.8l-1.8 .9v2.2l-1.7 1.1v1.8h-1.3M181.3 211.9l-1.8 .4v2.4l-1.7 .7v2.6h-1.3"/>
<path d="M181.3 208l-1.8-.9v2.5l-1.7-.3v3.2h-1.3M148 220.5h2M148.3 220.5v.6h1.7M148.3 221.1v.2h1.7M150 221.5h2.5M152.5 221.4v.2h1.9l.1-.2M154.4 221.6v2.2h8M154.4 227.7l.2 .6M154.4 226.6h.1M154.4 226v.6M154.4 233.6l.2 .3M154.4 231.1h.2"/>
<path d="M154.4 230.8h.1M154.4 233.6h.1M154.4 230.8v.1M154.4 227.8h.2M154.4 226.6h.3M154.4 225.4h.2M154.4 226h.3M154.4 227.1h.3M154.4 230.3h.2M154.4 230.7h.2M154.4 233.2h.2M154.4 233.5h.2"/>
<path d="M154.4 233.7h.2M154.4 233.9h.2M154.6 230.9l-.2 .2M154.6 236.3l-.2 4.8 .3 .1M154.6 236.3l.6 5.2M154.6 224.8l-.2 1.2M154.6 226.6h.1M154.6 227.2v1.4M154.6 229.7h.1M154.6 230.6v.8M154.6 232.5h.1M154.6 233.3v1.4h.8"/>
<path d="M154.6 236.3h12.5M154.6 235.7v.4h12.5v-.4M154.6 237.4h.5M154.7 226.6h-.3l.2 1.1M154.7 229.7h-.3v1.1M154.7 232.5h-.3v1.1M154.7 228.6h-.3v1.1h.3M154.7 231.4h-.3v1.1h.3M154.7 236.1v.2M154.8 234.8h12.1l.2 .9h-12.5zM155.1 237.3h3.1M155.1 237.4l.5 5.5"/>
<path d="M155.1 237.3v.1M155.1 220.3v3.5M155.2 220.3v3.5M155.4 223.8v10.9h1.5M155.4 234.7v.1M155.7 220.3v3.5M156.1 237.3l1.8 .2zM156.5 220.3v3.5M156.9 223.8v10.9h1.9M157 227.7l1.8-1.6h4.1l1.8 1.6zM157 229.9h7.7l-1.8 1.5h-4.1zM157 227.7v2.2"/>
<path d="M157.8 220.3v3.5M158.1 239.1l.1 1.6zM158.2 237.4v3.4M158.2 237.4h5.2M158.2 237.3v.1M158.8 231.4v3.3h4.1M158.8 223.8v2.3M159.4 220.3v3.5M160.8 220.3v3.5M162.9 231.4v3.3h1.9M162.9 223.8v2.3M163.4 237.3h3.2"/>
<path d="M163.4 237.3v3.5M163.9 237.4l1.6-.1zM164.7 227.7v2.2M164.8 223.8v10.9h1.5M166.2 234.7v.1M166.3 223.8v10.9h.8v-2.1M166.6 237.3l-.2 5.8-3-2.3M166.6 237.4h.5M166.9 236.1v.2M167 226.1h.3v1h-.3M167 231.4h.3M167 232.5h.3"/>
<path d="M167 228.9h.3v1h-.3M167 232h.3M167.1 225.4h.2M167.1 228.2h.2M167.1 230.2l.2 1.7h-.3M167.3 232h.1M167.3 227.4h.1M167.1 227.8h.2M167.1 233.2h.2M167.1 227.7h.2M167.1 225h.2M167.1 224.9h.2"/>
<path d="M167.1 224.8h.2M167.1 223.8v1.4M167.1 226v.1M167.1 227.1v.9M167.1 228.8v.1M167.1 229.9v1.4M167.1 231.9v.1M167.3 227.4l-.2 .2M167.3 232v.5M167.3 227.7v1.1h-.3M167.3 224.9v1.1h-.3M167.3 224.6v.3"/>
<path d="M167.3 224.6h.1M167.3 227.6v.1M167.3 232.5l-.2 1.3M168.2 221.3h4.1l-4.1 .2M168.2 221.2h6M168.2 223.1h4.1M172.3 221.3h.4M173.6 221.3v.8l-1.3 .5v.5M173.6 222.6l-1.3 .5M174 221.3l-.4 .8v.5M174.2 221.3l-.6 1.3M176.5 221.2h1.3"/>
<path d="M178.1 220.6l-.3 .6v-.4M154.6 241.2v3l1-.6M154.6 244.2v9.5M154.6 241.5h.6M154.7 253.8l.8 .5M155.2 241.5l.3 1.1a2.76 2.76 0 0 0 .6 2.1l.4 1.1a2.51 2.51 0 0 0 1.2 1.6l.1 .1 .4-1.6M155.5 254.3l.3 .1M157.9 242.2l.3 .4M158.2 254.3h-1.9l.4 .1M158.2 242.6h.2a5.7 5.7 0 0 1 3.1-.6l1.9 .6M158.2 240.8l-2.6 2.1M158.2 242.6v3.3"/>
<path d="M158.4 255.4h4.9v1h-4.9zM158.4 255.4h4.9M158.4 254.5h4.9M158.4 254.5v.9M158.4 255.4h.1M159.2 245.5l-1 .4M159.2 245.5l.2 .2M159.4 254.4l.5-.1zM159.4 253.5v.3l-1.7 .7-1.9-.1 .9 .1M159.4 245.9l.1 .3 .1-.3M159.4 253.5v.2M159.4 245.9v-.2v8l-1.6 .6"/>
<path d="M159.5 253.2l1.9-.2 .7 .2h-.1M159.5 246.2v7M159.5 253.2l-.1 .3M159.7 245.6v6.9l.3-.4h1.7l.3 .4M159.7 252.5l.3 .3h1.7l.3-.3M159.7 253.1l.3 .4M159.7 253.2h2.3M159.7 256.4l.1 .1M159.8 245.6l.2 .1M159.8 256.5l.3 3.7M160 244.5l-.8 .3v.7M160 245.6h-.4v.3h-.2"/>
<path d="M160 244.3h1.7v1.6h-1.7zM160 253.6l-.2 .5-1.4 .4M160 250.9h1.6a.81 .81 0 0 1-.8 1 .81 .81 0 0 1-.8-1zM160 253h1.7M160 253.5h1.7M160.2 251.1v.3M160.2 250.4l-.1 .5M160.2 251.1h1.3M160.2 251.4h1.3M160.2 250.9v.2M160.3 253h1.1M161.5 250.4l.1 .5"/>
<path d="M161.5 250.9v.2M161.5 251.1l-.1 .3M161.7 244.5l.8 .3v.9M161.7 245.6h.4v.3h.1M161.8 253.6v.3l.3 .3M161.9 245.6l-.2 .1M161.9 256.5l.1 1.4M162 256.4l-.1 .1M162 253.2l-.3 .3h-1.7M162 245.6v6.9M162.1 245.9l.1 .2v-.2M162.1 254.2l1.2 .3"/>
<path d="M162.1 253.2h.1M162.2 254.3l.5 .1zM162.2 246.1v7.3M162.2 253.4v.4h1.4l-1.4-.1M162.2 248.8h.4v.3h-.4zM162.2 245.9v-.2v3.1M162.2 249.1v4.6v-.3M162.2 245.7h.3M162.5 245.7l.4 .3 .5 .8M163.3 254.5v.9M163.4 242.6l.4-.3-.9-.8a2.96 2.96 0 0 0-4.2-.1l-.8 .8-.1 5.3M163.4 240.8l3 2.3"/>
<path d="M163.4 242.6v4.2M163.6 253.8h1.9M163.6 253.7h1.4M163.8 242.3l-.2 5.6-.2-1.1M165 253.7v.1M166.3 253.1l-.8 .6M166.4 253.1l-.1 .1M166.4 253.1l1.3-1.8-.8 .1-.6 1.6-.9 .7h-.4M166.4 245.2l.7-8.9h.2l.5 10.3v4.6M167.9 251.2h-.2M167.9 246.6l-.9-.1-.6-1.3-.3 .9a1.22 1.22 0 0 1-.8 1.4l-.4 .5-1.3-.1M159.5 270.2a.74 .74 0 0 0 1 .7h1.2a.63 .63 0 0 0 .9-.6"/>
<path d="M159.6 269.9l.5 .3M159.6 270.1v.2l.5 .2M159.6 269.9v.3l.5 .3M159.6 269.7l.7 .2M159.6 269.7v.3l.5 .2M159.6 269.7l.9 .2M159.8 269.4l-.1 .3M159.8 269.4h.1M159.8 269.7l.4-11.4a.69 .69 0 0 1 1-.4h.9l.6 .4-.3 11.6M160.1 270.2v.3M160.3 269.9v.7M160.5 270.5l.7 .1"/>
<path d="M160.5 269.9l-.2 .7M160.5 269.9h-.2M160.6 270.9l.1 .7h.7v-.7M160.7 271.6l.5 .6M160.7 271.7v.3l.5 .4M161.2 270.2v.4zM161.2 270.2h.3M161.2 271.6v.8l.2-.8M161.5 270.2v.1M161.5 270v.2M161.5 270v.3M162.1 270.5h.1"/>
<path d="M162.2 270.5l-1 .1M162.2 270.2l-1 .1M162.2 270.5l-1.9 .1M162.2 270.2l-.7 .1M162.2 270.2v.3M162.3 269.5h.2M162.4 269.9h.2l-.2 .3M162.4 269.9v.6l.1-.3M162.4 269.9l-.9 .1M162.4 269.9h-.9M162.4 269.9h.2M162.5 269.5l-.1 .4"/>
<circle cx="161" cy="19" r=".39"/>
<circle cx="161" cy="18.7" r="1.48"/>
<circle cx="165.9" cy="13.3" r="1.54"/>
<circle cx="167.8" cy="16.6" r=".9"/>
<circle cx="159.3" cy="21.2" r=".35"/>
<circle cx="159.3" cy="21.2" r=".29"/>
<circle cx="162.1" cy="21.6" r=".35"/>
<circle cx="162.1" cy="21.6" r=".29"/>
<circle cx="142.8" cy="195.9" r="1.47"/>
<circle cx="172" cy="195.2" r="2.44"/>
<circle cx="179.3" cy="199.9" r="1.56"/>
</g>
<g fill="#000">
<circle cx="154.4" cy="18.7" r=".25"/>
<circle cx="159.6" cy="17.8" r=".25"/>
<circle cx="159.6" cy="22.2" r=".25"/>
<circle cx="162.1" cy="22.2" r=".25"/>
<circle cx="150.6" cy="177.1" r=".25"/>
<circle cx="151.5" cy="177.2" r=".25"/>
<circle cx="153.2" cy="177.1" r=".25"/>
<circle cx="161.7" cy="196" r=".25"/>
<circle cx="164.8" cy="196" r=".25"/>
<circle cx="154.4" cy="236.3" r=".25"/>
<circle cx="155.6" cy="243.6" r=".25"/>
<circle cx="155.8" cy="254.4" r=".25"/>
<circle cx="157.7" cy="254.5" r=".25"/>
<circle cx="158.2" cy="254.3" r=".25"/>
<circle cx="159.4" cy="253.9" r=".25"/>
<circle cx="160" cy="244.3" r=".25"/>
<circle cx="161.7" cy="244.3" r=".25"/>
<circle cx="163.6" cy="253.7" r=".25"/>
<circle cx="165.5" cy="253.8" r=".25"/>
<circle cx="167.8" cy="246.6" r=".25"/>
</g>
<!-- layer: Borde (ISO) -->
<path d="M5 5.1h410v286.9h-410z" fill="none" stroke="#000" stroke-width=".51"/>
<g fill="none" stroke="#000" stroke-width=".51">
<path d="M235 232h180v60h-180zM285 232v34.6M306 232v26M335 232v60M235 249.5h100M235 241h100M235 258h180M235 275.1h180M235 266.6h180M244.7 278.9v3.8M270 275.1v16.9M305 275.1v16.9"/>
<path d="M385 275.1v16.9M238.4 284.5h4.2M243.7 284.5h2.2M244.7 283.6v1.9M244.7 286.4v3.7M246.9 284.5h8.5M251.7 282.6l10-1.6v7l-10-1.4zM256.5 284.5h2.1M259.7 284.5h4.2M335 283.5h80M400 283.5v8.5"/>
<circle cx="244.7" cy="284.6" r="3.5"/>
<circle cx="244.7" cy="284.6" r="2"/>
</g>
<g fill="none" stroke="#000" stroke-width=".27">
<path d="M170 138.1a.98 .98 0 0 0 1 1 .98 .98 0 0 0 1-1M172 136.1v2M173 138.1a.98 .98 0 0 0 1 1 .98 .98 0 0 0 .9-1M173 136.1v2M175 136.1v2M176 136.1v3h2M178.9 136.1v3v-3M180 139.1l1-3 1 3M180.3 138.1h1.3M185 136.1v3l-2.1-3v3M170 142.6h2M171 141.1h-1h2h-2v3"/>
<path d="M173 142.6h2M174.9 149.1a2.51 2.51 0 0 0 2.6 2.5 2.51 2.51 0 0 0 2.5-2.5h-5M175 141.1h-2v3h2M176 141.1v3h2M176.3 146.6v1.5M178.7 146.6v1.5M178.9 141.1v3M180 142.6h1.6M181.6 141.1a.73 .73 0 0 1 .7 .8 .73 .73 0 0 1-.7 .7M181.6 141.1h-1.6v3M182.9 142.6h2.1M185 141.1h-2.1v3h2.1"/>
<circle cx="177.5" cy="149.1" r="4"/>
<circle cx="177.5" cy="149.1" r="3.5"/>
</g>
<!-- layer: 0 -->
<path d="M178.9 139.1h1.1" fill="none" stroke="#000" stroke-width=".27"/>
<!-- layer: Cota (ISO) -->
<g fill="none" stroke="#000" stroke-width=".27">
<path d="M161.6 10.3h108.7M267.1 10.3l.6 2.5h-1zM267.1 10.3v80M18 52.1h29.2M21.1 52.1l.6 2.5h-1.1zM21.1 52.1v38.2M31.7 52.1l.5 2.5h-1zM31.7 52.1v16.1M190.4 52.1h67.9M255.1 52.1l.6 2.5h-1zM255.1 52.1v38.2M28.5 68.2h14"/>
<path d="M31.2 65.8h1l-.5 2.4zM42.8 68.2h4.4M72.6 69v36.5M165 69v36.5M235.6 75.4v37M18 90.3h53.4M20.6 87.7h1.1l-.6 2.6zM160.8 92v20.4M209.9 90.3h60.4M254.7 87.7h1l-.6 2.6zM266.7 87.7h1l-.6 2.6zM40.7 119.1l2.5-.5v1z"/>
<path d="M40.7 119.1h197M40.7 115.9v18.5M72.6 102.3l2.6-.5v1zM72.6 102.3h103.9M158.4 101.8l2.4 .5-2.4 .5zM160.8 109.3l2.5-.5v1zM160.8 109.3h74.8M165 102.3l2.4-.5v1zM233.2 108.8l2.4 .5-2.4 .5zM235.2 118.6l2.5 .5-2.5 .5zM237.7 115.9v18.5M14.2 133.1h33"/>
<path d="M17.3 133.1l.5 2.5h-1zM17.3 133.1v139.3M62.5 133.1l.5 2.5h-1zM63.4 128.3h7.9M72.1 128.3h-9.6v28.8M189.7 126.9l2.5-.5v1zM189.7 126.9h48M189.7 123.7v8.7M235.2 126.4l2.5 .5-2.5 .5zM28.8 155.1h11.1M28.8 157.1h18.4M31.5 152.6h.9l-.4 2.5z"/>
<path d="M32 157.1l.4 2.5h-.9zM32 150.1v19.3h-12.6M40.7 155.9v26.4M48 157.8v24.5M62 154.6h1l-.5 2.5zM72.6 157.8v11.5M165 157.8v11.5M190.4 157.1h70.4M238.4 155.1h22.4M257.1 152.6h1l-.5 2.5zM257.6 157.1l.5 2.5h-1zM257.6 150.1v16.3h-7.3"/>
<path d="M20.2 169.4h8.9M35.7 179.1h24.6M38.2 178.6l2.5 .5-2.5 .5zM48 179.1l2.5-.5v1zM48 166.1l2.5-.5v1zM48 166.1h126.6M70.2 165.6l2.4 .5-2.4 .5zM72.6 166.1l2.6-.5v1zM158.4 165.6l2.4 .5-2.4 .4zM158.4 165.6l2.4 .5-2.4 .5zM160.8 162.9v13M165 166.1l2.4-.5v.9z"/>
<path d="M251.1 166.4h5.2M14.2 272.4h146.3M16.8 269.9h1l-.5 2.5z"/>
</g>
<g fill="#000">
<path d="M267.1 10.3l.6 2.5h-1z" fill-rule="evenodd"/>
<path d="M21.1 52.1l.6 2.5h-1.1z" fill-rule="evenodd"/>
<path d="M31.7 52.1l.5 2.5h-1z" fill-rule="evenodd"/>
<path d="M255.1 52.1l.6 2.5h-1z" fill-rule="evenodd"/>
<path d="M31.2 65.8h1l-.5 2.4z" fill-rule="evenodd"/>
<path d="M20.6 87.7h1.1l-.6 2.6z" fill-rule="evenodd"/>
<path d="M254.7 87.7h1l-.6 2.6z" fill-rule="evenodd"/>
<path d="M266.7 87.7h1l-.6 2.6z" fill-rule="evenodd"/>
<path d="M40.7 119.1l2.5-.5v1z" fill-rule="evenodd"/>
<path d="M72.6 102.3l2.6-.5v1z" fill-rule="evenodd"/>
<path d="M158.4 101.8l2.4 .5-2.4 .5z" fill-rule="evenodd"/>
<path d="M158.4 101.8l2.4 .5-2.4 .5z" fill-rule="evenodd"/>
<path d="M160.8 109.3l2.5-.5v1z" fill-rule="evenodd"/>
<path d="M165 102.3l2.4-.5v1z" fill-rule="evenodd"/>
<path d="M233.2 108.8l2.4 .5-2.4 .5z" fill-rule="evenodd"/>
<path d="M235.2 118.6l2.5 .5-2.5 .5z" fill-rule="evenodd"/>
<path d="M17.3 133.1l.5 2.5h-1z" fill-rule="evenodd"/>
<path d="M62.5 133.1l.5 2.5h-1z" fill-rule="evenodd"/>
<path d="M189.7 126.9l2.5-.5v1z" fill-rule="evenodd"/>
<path d="M235.2 126.4l2.5 .5-2.5 .5z" fill-rule="evenodd"/>
<path d="M31.5 152.6h.9l-.4 2.5z" fill-rule="evenodd"/>
<path d="M32 157.1l.4 2.5h-.9z" fill-rule="evenodd"/>
<path d="M62 154.6h1l-.5 2.5z" fill-rule="evenodd"/>
<path d="M257.1 152.6h1l-.5 2.5z" fill-rule="evenodd"/>
<path d="M257.6 157.1l.5 2.5h-1z" fill-rule="evenodd"/>
<path d="M38.2 178.6l2.5 .5-2.5 .5z" fill-rule="evenodd"/>
<path d="M48 179.1l2.5-.5v1z" fill-rule="evenodd"/>
<path d="M48 166.1l2.5-.5v1z" fill-rule="evenodd"/>
<path d="M70.2 165.6l2.4 .5-2.4 .5z" fill-rule="evenodd"/>
<path d="M72.6 166.1l2.6-.5v1z" fill-rule="evenodd"/>
<path d="M158.4 165.6l2.4 .5-2.4 .4z" fill-rule="evenodd"/>
<path d="M158.4 165.6l2.4 .5-2.4 .5z" fill-rule="evenodd"/>
<path d="M165 166.1l2.4-.5v.9z" fill-rule="evenodd"/>
<path d="M16.8 269.9h1l-.5 2.5z" fill-rule="evenodd"/>
</g>
<!-- layer: Marca de centro (ISO) -->
<path d="M38.3 70.3h9.4M42.7 65.9v8.8M230.7 70.3h9.4M235.6 65.9v8.8" fill="none" stroke="#000" stroke-width=".27"/>
<path d="M66.4 37.5h-2.5l-8.7 14.6M56.1 49.6l.8 .6-1.7 1.9zM183.1 157.1l2 1.6-.8 .6zM183.1 157.1l19.8 22.8h2.5" fill="none" stroke="#000" stroke-width=".27"/>
<g fill="#000">
<path d="M56.1 49.6l.8 .6-1.7 1.9z" fill-rule="evenodd"/>
<path d="M183.1 157.1l2 1.6-.8 .6z" fill-rule="evenodd"/>
</g>
<g font-size="6.9">
<text x="284" y="286.8">A3</text>
<text x="313.9" y="286.8">1:10</text>
</g>
<g font-size="4.8">
<text x="67.1" y="39.4">Posición inicial</text>
<text x="266.2" y="54.2" transform="rotate(-90 266.2 54.2)">810</text>
<text x="30.7" y="64.1" transform="rotate(-90 30.7 64.1)">162</text>
<text x="20.2" y="75.1" transform="rotate(-90 20.2 75.1)">382</text>
<text x="253.3" y="76.9" transform="rotate(-90 253.3 76.9)">(382)</text>
<text x="119.3" y="100.4">(882)</text>
<text x="166.8" y="100.4">(41)</text>
<text x="194.3" y="108.3">748</text>
<text x="134.9" y="118.2">1970</text>
<text x="209.7" y="126">480</text>
<text x="63.4" y="127.3">240</text>
<text x="20.2" y="167.6">(20)</text>
<text x="56.4" y="165.2">247</text>
<text x="120.5" y="165.1">882</text>
<text x="168.6" y="165.2">41</text>
<text x="251.1" y="165.3">20</text>
<text x="54.3" y="178.1">73</text>
<text x="206.2" y="181.4">Posición de operación</text>
<text x="16.4" y="208" transform="rotate(-90 16.4 208)">1393</text>
</g>
<g font-size="4.1">
<text x="236" y="239.9">Julián Benítez</text>
<text x="307" y="240.4">Julián Benítez</text>
<text x="236" y="248.4">Juan Salamanca</text>
<text x="307" y="248.1">Juan Salaman.</text>
<text x="236" y="256.2">N.A.</text>
<text x="307" y="256.7">N.A.</text>
<text x="236" y="265">N.A.</text>
<text x="286" y="265.5">1</text>
<text x="336" y="265.9">Laboratorio 1</text>
<text x="236" y="273.4">N.A.</text>
<text x="336" y="273.5">N.A.</text>
<text x="336" y="281.9">N.A.</text>
<text x="386" y="281.7">N.A.</text>
<text x="336" y="290.3">N.A.</text>
<text x="389.7" y="289">R/0</text>
</g>
<g font-size="3.4">
<text x="286" y="239.2">23-04-2026</text>
<text x="337.9" y="242.1">UNIVERSIDAD NACIONAL DE COLOMBIA</text>
<text x="286" y="247.5">23-04-2026</text>
<text x="337.4" y="250.4">DEPTO ING. MECÁNICA Y MECATRÓNICA</text>
<text x="348.2" y="246.2">FACULTAD DE INGENIERÍA</text>
<text x="286" y="256.1">N.A.</text>
<text x="405.6" y="290.4">1/1</text>
</g>
<g font-size="2.7">
<text x="236" y="235.3">Dibujó:</text>
<text x="286" y="235.1">Fecha:</text>
<text x="307" y="235.1">Firma:</text>
<text x="236" y="244.3">Revisó:</text>
<text x="286" y="244.1">Fecha:</text>
<text x="307" y="244.1">Firma:</text>
<text x="236" y="252.8">Aprobó:</text>
<text x="286" y="252.7">Fecha:</text>
<text x="307" y="252.5">Firma:</text>
<text x="236" y="261.1">Material:</text>
<text x="286" y="261.1">Cantidad:</text>
<text x="336" y="261.1">Conjunto:</text>
<text x="236" y="269.7">Referencia:</text>
<text x="336" y="269.6">Subconjunto:</text>
<text x="236" y="278.1">Sistema:</text>
<text x="271" y="278.1">Formato:</text>
<text x="306" y="278.1">Escala:</text>
<text x="336" y="278.1">Sub-subconjunto:</text>
<text x="386" y="278.1">Item:</text>
<text x="336" y="286.6">Pieza:</text>
<text x="401" y="286.6">Plano N°:</text>
</g>
</svg>
